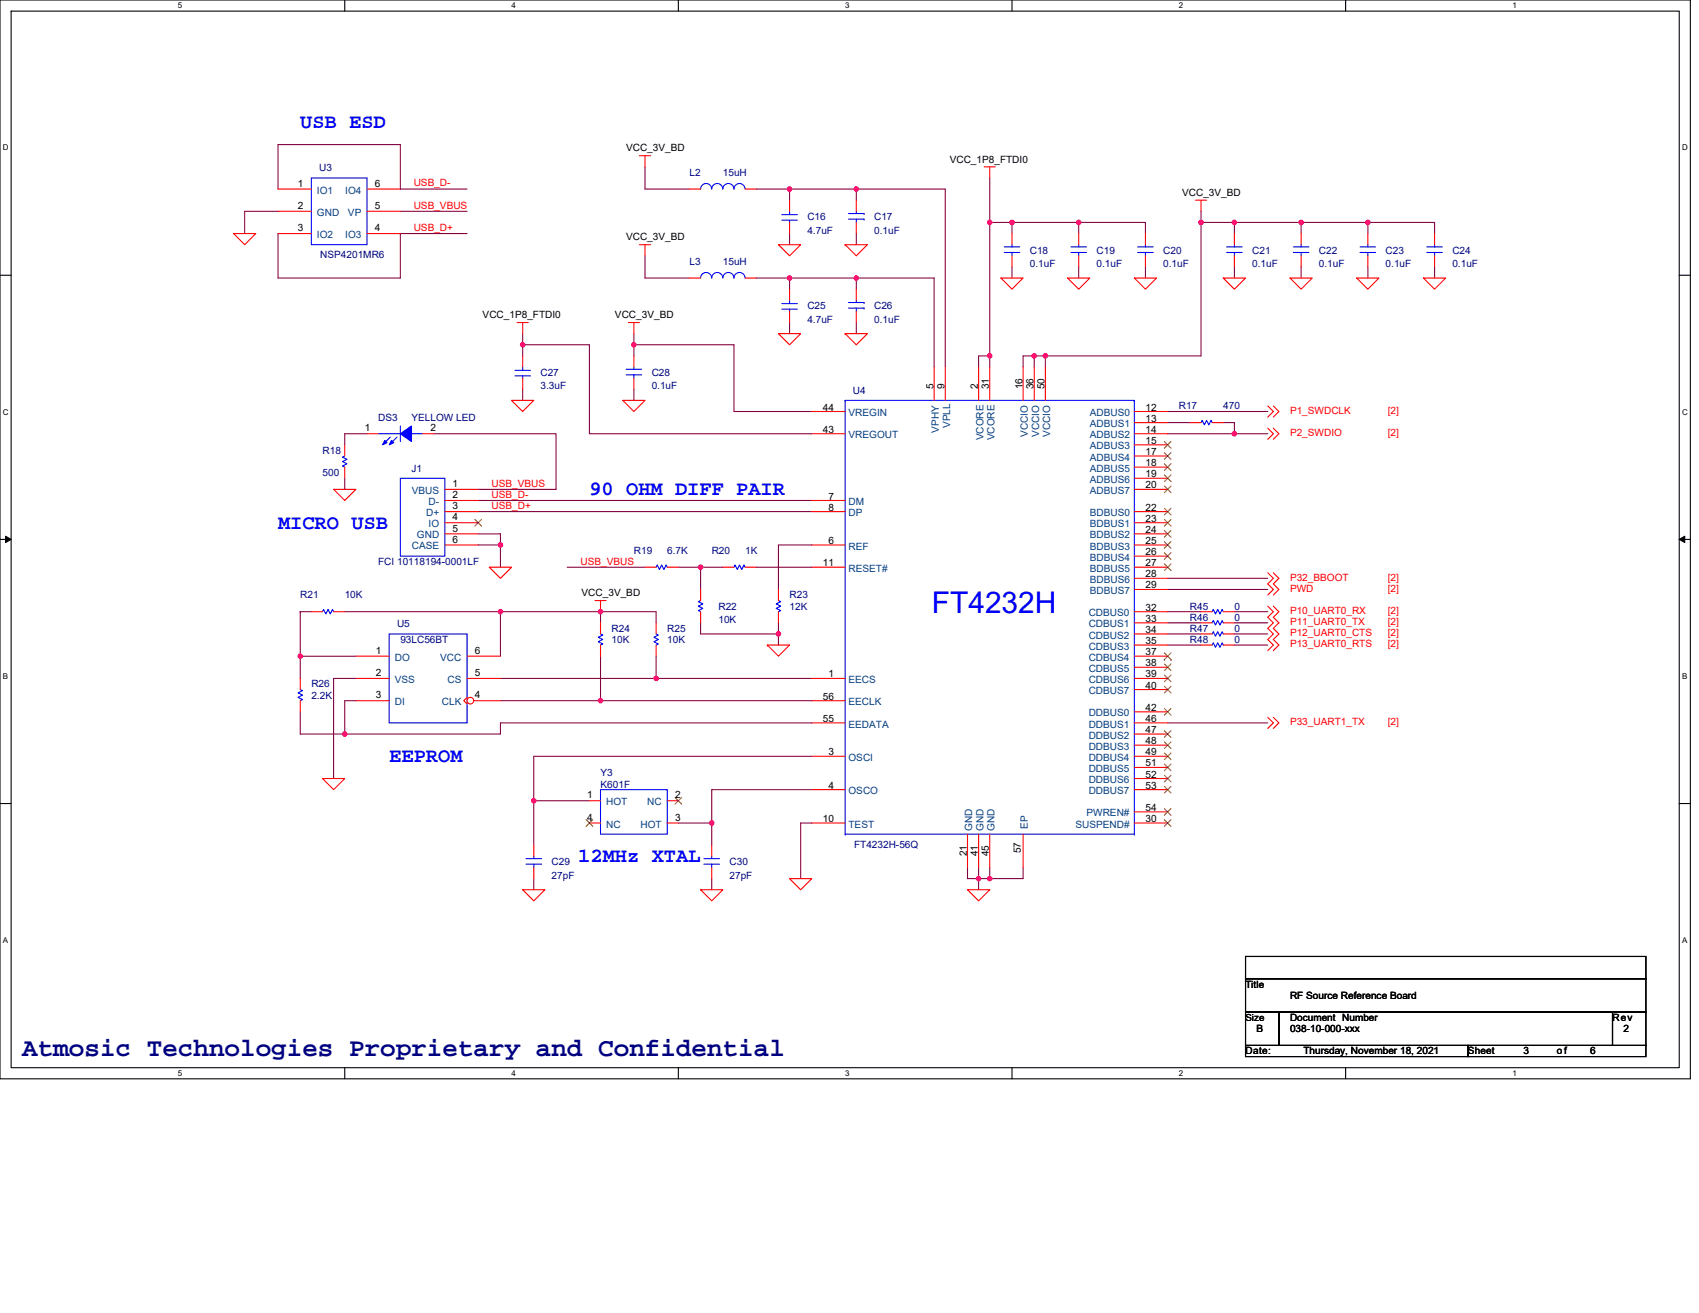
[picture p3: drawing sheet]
<svg xmlns="http://www.w3.org/2000/svg" width="279mm" height="216mm" viewBox="0 0 279 216" stroke-linecap="round" stroke-linejoin="round" font-family="sans-serif">
<path d="M0 0h278v177.4h-278zM1.8 1.8h274.3v173.8h-274.3z" fill="none" stroke="#000" stroke-width=".18"/>
<g fill="#fff">
<path d="M29.3 .2h.7v1.4h-.7z"/>
<path d="M29.3 175.7h.7v1.5h-.7z"/>
</g>
<path d="M56.7 0v1.8M56.7 175.6v1.8" fill="none" stroke="#000" stroke-width=".18"/>
<g fill="#fff">
<path d="M84.1 .2h.8v1.4h-.8z"/>
<path d="M84.1 175.7h.8v1.5h-.8z"/>
</g>
<path d="M111.6 0v1.8M111.6 175.6v1.8" fill="none" stroke="#000" stroke-width=".18"/>
<g fill="#fff">
<path d="M139 .2h.7v1.4h-.7z"/>
<path d="M139 175.7h.7v1.5h-.7z"/>
</g>
<path d="M166.4 0v1.8M166.4 175.6v1.8" fill="none" stroke="#000" stroke-width=".18"/>
<g fill="#fff">
<path d="M193.9 .2h.7v1.4h-.7z"/>
<path d="M193.9 175.7h.7v1.5h-.7z"/>
</g>
<path d="M221.3 0v1.8M221.3 175.6v1.8" fill="none" stroke="#000" stroke-width=".18"/>
<g fill="#fff">
<path d="M248.7 .2h.8v1.4h-.8z"/>
<path d="M248.7 175.7h.8v1.5h-.8z"/>
<path d="M.5 23.5h.9v1.5h-.9z"/>
<path d="M276.6 23.5h1v1.5h-1z"/>
<path d="M.5 67h.9v1.4h-.9z"/>
<path d="M276.6 67h1v1.4h-1z"/>
</g>
<path d="M0 45.3h1.8M276.1 45.3h1.9" fill="none" stroke="#000" stroke-width=".18"/>
<g fill="#fff">
<path d="M.5 110.4h.8v1.5h-.8z"/>
<path d="M276.6 110.4h.9v1.5h-.9z"/>
</g>
<path d="M0 88.7h1.8M276.1 88.7h1.9" fill="none" stroke="#000" stroke-width=".18"/>
<path d="M.9 88.2l.9 .5-.9 .5zM276.1 88.7l1-.5v1z" fill="#000"/>
<path d="M.9 88.2l.9 .5-.9 .5zM276.1 88.7l1-.5v1z" fill="none" stroke="#000" stroke-width=".16"/>
<g fill="#fff">
<path d="M.5 153.8h.8v1.5h-.8z"/>
<path d="M276.6 153.8h.9v1.5h-.9z"/>
</g>
<path d="M0 132.1h1.8M276.1 132.1h1.9M204.8 157.3h65.9v3.6h-65.9zM204.8 166.4h5.5v5.5h-5.5zM204.8 160.9h65.9v5.5h-65.9zM204.8 171.9h36.6v1.8h-36.6zM210.3 166.4h54.9v5.5h-54.9zM241.4 171.9h29.3v1.8h-29.3zM265.2 166.4h5.5v5.5h-5.5z" fill="none" stroke="#000" stroke-width=".18"/>
<g fill="none" stroke="#800040" stroke-width=".18">
<path d="M45.7 38.4v7.3h20.1v-7.3h11M45.7 34.7h-5.5v3.7M65.8 34.7h11M76.8 31.1h-11v-7.3h-20.1v7.3M106.1 27.4v3.7h7.3M124.4 31.1h5.4M129.8 31.1v1.8M129.8 31.1h.1M129.8 38.4v1.8M129.8 31.1h11M140.8 31.1v1.8M140.8 38.4v1.8"/>
<path d="M140.8 31.1h14.6v29.3M162.8 29.3v7.3M162.8 36.6v21.9M162.8 36.6h3.6M166.4 36.6v1.8M166.4 36.6h11M177.4 36.6h11v1.8M177.4 36.6v1.8M197.5 36.6v21.9h-25.6M197.5 36.6h5.5M197.5 34.7v1.9M203 36.6v1.8"/>
<path d="M203 36.6h11M214 36.6v1.8M214 36.6h10.9M224.9 36.6v1.8M224.9 36.6h11v1.8M86 54.9v1.8M86 56.7v1.8M86 56.7h10.9v14.6h36.6M104.2 54.9v1.8M104.2 56.7v1.8M104.2 56.7h16.5v11h12.8M106.1 42.1v3.6h7.3"/>
<path d="M124.4 45.7h5.4M129.8 45.7h.1M129.8 45.7v1.8M129.8 53v1.9M129.8 45.7h11M140.8 45.7h12.8v14.7M140.8 45.7v1.8M140.8 53v1.9M162.8 58.5h-1.9v1.9M162.8 58.5v1.9M166.4 43.9v1.8M170.1 58.5h1.8"/>
<path d="M170.1 58.5h-1.9v1.9M170.1 58.5v1.9M171.9 58.5v1.9M177.4 43.9v1.8M188.4 43.9v1.8M203 43.9v1.8M214 43.9v1.8M224.9 43.9v1.8M235.9 43.9v1.8M56.7 78.6v1.9M60.4 71.3h-3.7v1.9M71.3 71.3h20.1v9.2h-12.8"/>
<path d="M86 64v1.8M104.2 64v1.8M192 69.5h3.7M192 71.3h11M192 67.7h16.5M201.2 69.5h1.8v1.8M203 71.3h5.5M78.6 87.8h3.7v1.8M78.6 89.6h3.7M78.6 82.3h54.9M78.6 84.1h54.9M82.3 89.6v3.7"/>
<path d="M93.3 93.3h12.8M111.6 93.3h3.6M115.2 93.3v3.6M115.2 93.3h3.7M124.4 93.3h9.1M133.5 89.6h-5.5v7.3M192 95.1h16.5M192 96.9h16.5M49.4 107.9h9.1M49.4 100.6h.1M49.4 107.9v3.7M49.4 117v3.7h7.3"/>
<path d="M49.4 100.6v7.3M49.4 100.6h1.8M56.7 100.6h25.6M58.5 111.6h-3.6v16.4M58.5 115.2h-1.8v5.5M82.3 100.6h.1M82.3 100.6v7.3M82.3 100.6h16.5M82.3 115.2h16.5M82.3 111.6h25.6M98.8 100.6h9.1v1.8M98.8 100.6v1.8"/>
<path d="M98.8 107.9v7.3M98.8 115.2h34.7M107.9 111.6h25.6M107.9 107.9v3.7M115.2 102.4v1.8h12.8M128 102.4v1.8M128 104.2v1.9M133.5 118.9h-51.2v1.8h-25.6M192 118.9h16.5M192 100.6h5.5M192 102.4h5.5M192 104.2h5.5"/>
<path d="M192 106.1h5.5M203 100.6h5.5M203 102.4h5.5M203 104.2h5.5M203 106.1h5.5M87.8 131.7v7.3M87.8 131.7h9.1M111.6 135.3h5.4M117 135.3v3.7M133.5 135.3h-1.8v9.2M133.5 124.4h-45.7v7.3M133.5 129.8h-16.5v5.5"/>
<path d="M87.8 144.5v1.8M117 144.5v1.8M159.1 142.6v1.9h1.8M160.9 142.6v1.9M160.9 144.5h1.9M160.9 144.5v1.8M162.8 142.6v1.9M168.2 142.6v1.9h-5.4"/>
</g>
<g fill="#f0f" stroke="#f0f" stroke-width=".18">
<circle cx="140.8" cy="31.1" r=".37"/>
<circle cx="129.8" cy="31.1" r=".37"/>
<circle cx="162.8" cy="58.5" r=".37"/>
<circle cx="162.8" cy="36.6" r=".37"/>
<circle cx="177.4" cy="36.6" r=".37"/>
<circle cx="166.4" cy="36.6" r=".37"/>
<circle cx="197.5" cy="36.6" r=".37"/>
<circle cx="214" cy="36.6" r=".37"/>
<circle cx="203" cy="36.6" r=".37"/>
<circle cx="224.9" cy="36.6" r=".37"/>
<circle cx="140.8" cy="45.7" r=".37"/>
<circle cx="129.8" cy="45.7" r=".37"/>
<circle cx="85.9" cy="56.7" r=".37"/>
<circle cx="104.2" cy="56.7" r=".37"/>
<circle cx="170.1" cy="58.5" r=".37"/>
<circle cx="171.9" cy="58.5" r=".37"/>
<circle cx="82.3" cy="89.6" r=".37"/>
<circle cx="82.3" cy="100.6" r=".37"/>
<circle cx="98.8" cy="100.6" r=".37"/>
<circle cx="49.4" cy="107.9" r=".37"/>
<circle cx="107.9" cy="111.6" r=".37"/>
<circle cx="98.8" cy="115.2" r=".37"/>
<circle cx="56.7" cy="120.7" r=".37"/>
<circle cx="117" cy="135.3" r=".37"/>
<circle cx="87.8" cy="131.7" r=".37"/>
<circle cx="160.9" cy="144.5" r=".37"/>
<circle cx="162.8" cy="144.5" r=".37"/>
<circle cx="203" cy="71.3" r=".37"/>
<circle cx="115.2" cy="93.3" r=".37"/>
<circle cx="128" cy="104.2" r=".37"/>
</g>
<g fill="none" stroke="#f00" stroke-width=".18">
<path d="M38.4 38.4h3.7l-1.9 1.8zM105.2 25.6h1.8M106.1 25.6v1.8M161.8 27.4h1.9M162.8 27.4v1.9M196.6 32.9h1.8M197.5 32.9v1.8M85 53h1.9M86 58.5v1.9M86 53v1.9M103.3 53h1.9M104.2 53v1.9"/>
<path d="M105.2 40.2h1.8M106.1 40.2v1.9M113.4 45.7h1.8M122.5 45.7h1.9M128 40.2h3.7l-1.9 1.9zM128 54.9h3.7l-1.9 1.8zM139 40.2h3.6l-1.8 1.9zM139 40.2h.1M139 54.9h3.6l-1.8 1.8zM139 54.9h.1M164.6 45.7h3.6l-1.8 1.8zM175.6 45.7h3.6l-1.8 1.8z"/>
<path d="M186.5 45.7h3.7l-1.8 1.8zM201.2 45.7h3.6l-1.8 1.8zM212.1 45.7h3.7l-1.8 1.8zM223.1 45.7h3.7l-1.9 1.8zM234.1 45.7h3.6l-1.8 1.8zM84.1 65.8h3.7l-1.8 1.9zM86 62.2v1.8M102.4 65.8h3.7l-1.9 1.9zM133.5 67.7h5.5M133.5 71.3h5.5M153.6 60.4v5.4M155.4 60.4v5.4"/>
<path d="M160.9 60.4v5.4M162.8 60.4v5.4M168.2 60.4v5.4M170.1 60.4v5.4M171.9 60.4v5.4M186.5 67.7h5.5M186.5 69.5h5.5M186.5 71.3h5.5M186.5 73.2h5.5M186.5 75h5.5M186.5 76.8h5.5M186.5 78.6h5.5"/>
<path d="M208.5 66.8l.9 .9-.9 .9M208.5 70.4l.9 .9-.9 .9M209.4 66.8l.9 .9-.9 .9M209.4 70.4l.9 .9-.9 .9M54.9 80.5h3.6l-1.8 1.8zM80.5 93.3h3.6l-1.8 1.8zM97.8 98.8h1.9M98.8 98.8v1.8M133.5 82.3h5.5M133.5 84.1h5.5M133.5 89.6h5.5M133.5 93.3h5.5"/>
<path d="M186.5 80.5h5.5M186.5 84.1h5.5M186.5 86h5.5M186.5 87.8h5.5M186.5 89.6h5.5M186.5 91.4h5.5M186.5 93.3h5.5M186.5 95.1h5.5M186.5 96.9h5.5M208.5 99.7l.9 .9-.9 .9 .9 .9-.9 .9 .9 .9-.9 1 .9 .9-.9 .9M208.5 94.2l.9 .9-.9 .9 .9 .9-.9 .9M209.4 99.7l.9 .9-.9 .9 .9 .9-.9 .9 .9 .9-.9 1 .9 .9-.9 .9"/>
<path d="M209.4 94.2l.9 .9-.9 .9 .9 .9-.9 .9M58.5 107.9h5.5M58.5 111.6h5.5M58.5 115.2h5.5M76.8 114.7l-.5 .5 .5 .6M126.2 106.1h3.6l-1.8 1.8zM126.2 106.1h.1M133.5 111.6h5.5M133.5 118.9h5.5M133.5 115.2h5.5M186.5 100.6h5.5M186.5 102.4h5.5"/>
<path d="M186.5 104.2h5.5M186.5 106.1h5.5M186.5 107.9h5.5M186.5 109.7h5.5M186.5 111.6h5.5M186.5 113.4h5.5M186.5 117h5.5M186.5 118.9h5.5M197.5 104.2h1.8M201.2 104.2h1.8M208.5 118l.9 .9-.9 .9M209.4 118l.9 .9-.9 .9"/>
<path d="M53 128h3.7l-1.8 1.8zM133.5 124.4h5.5M133.5 129.8h5.5M133.5 135.3h5.5M159.1 137.2v5.4M160.9 137.2v5.4M162.8 137.2v5.4M168.2 137.2v5.4M186.5 120.7h5.5M186.5 122.5h5.5M186.5 124.4h5.5M186.5 126.2h5.5"/>
<path d="M186.5 128h5.5M186.5 129.8h5.5M186.5 133.5h5.5M186.5 135.3h5.5M86 146.3h3.6l-1.8 1.8zM115.2 146.3h3.7l-1.9 1.8zM129.8 144.5h3.7l-1.8 1.8zM159.1 146.3h3.7l-1.9 1.8z"/>
</g>
<g fill="none" stroke="#00f" stroke-width=".18">
<path d="M122.5 45.7a.91 .91 0 0 0-.9-.9 .91 .91 0 0 0-.9 .9 .91 .91 0 0 0-.9-.9 .91 .91 0 0 0-.9 .9 .91 .91 0 0 0-.9-.9 .91 .91 0 0 0-1 .9 .91 .91 0 0 0-.9-.9 .91 .91 0 0 0-.9 .9M84.7 60.9h2.5M84.7 61.8h2.5M86 61.8v.4M86 60.4v.5M139 65.8h.1M139 65.8h47.5M139 65.8v71.4M186.5 65.8h.1M186.5 65.8v71.4M64 104.2h12.8v14.7h-12.8zM199.3 104.2l.2-.3 .4 .7 .4-.7 .3 .7 .4-.7 .2 .3"/>
<path d="M139 137.2h.1M139 137.2h47.5M186.5 137.2h.1"/>
</g>
<g fill="none" stroke="#804000" stroke-width=".16">
<path d="M191.5 72.6l1.1 1.1M191.5 74.4l1.1 1.1M191.5 76.3l1.1 1.1M191.5 78.1l1.1 1.1M191.5 79.9l1.1 1.1M192.6 72.6l-1.1 1.1M192.6 74.4l-1.1 1.1M192.6 76.3l-1.1 1.1M192.6 78.1l-1.1 1.1M192.6 79.9l-1.1 1.1M191.5 83.6l1.1 1.1M191.5 85.4l1.1 1.1"/>
<path d="M191.5 87.2l1.1 1.1M191.5 89.1l1.1 1.1M191.5 90.9l1.1 1.1M191.5 92.7l1.1 1.1M192.6 83.6l-1.1 1.1M192.6 85.4l-1.1 1.1M192.6 87.2l-1.1 1.1M192.6 89.1l-1.1 1.1M192.6 90.9l-1.1 1.1M192.6 92.7l-1.1 1.1M191.5 108.5h.1M191.5 109.2l1.1 1.1"/>
<path d="M191.5 111l1.1 1.1M191.5 112.8l1.1 1.1M191.5 116.5l1.1 1.1M191.5 107.4l1.1 1.1M192.6 109.2l-1.1 1.1M192.6 111l-1.1 1.1M192.6 112.8l-1.1 1.1M192.6 116.5l-1.1 1.1M192.6 107.4l-1.1 1.1M192.6 108.5h.1M191.5 120.2l1.1 1.1M191.5 122l1.1 1.1"/>
<path d="M191.5 123.8l1.1 1.1M191.5 125.6l1.1 1.1M191.5 127.5l1.1 1.1M191.5 129.3l1.1 1.1M191.5 133l1.1 1.1M191.5 134.8l1.1 1.1M192.6 120.2l-1.1 1.1M192.6 122l-1.1 1.1M192.6 123.8l-1.1 1.1M192.6 125.6l-1.1 1.1M192.6 127.5l-1.1 1.1M192.6 129.3l-1.1 1.1"/>
<path d="M192.6 133l-1.1 1.1M192.6 134.8l-1.1 1.1"/>
</g>
<circle cx="77.4" cy="115.2" r=".54" fill="#fff" stroke="#f00" stroke-width=".18"/>
<g fill="none" stroke="#f00" stroke-width=".18">
<path d="M45.7 31.1h5.5M45.7 38.4h5.5M45.7 34.7h5.5M60.4 38.4h5.4M60.4 31.1h5.4M60.4 34.7h5.4M113.4 31.1h1.8M122.5 31.1h1.9M129.8 36.6v1.8M129.8 32.9v1.8M140.8 32.9v1.8M140.8 36.6v1.8"/>
<path d="M166.4 38.4v1.8M177.4 38.4v1.8M188.4 38.4v1.8M203 38.4v1.8M214 38.4v1.8M224.9 38.4v1.8M235.9 38.4v1.8M104.2 58.5v1.9M129.8 51.2v1.8M129.8 47.5v1.9M140.8 47.5v1.9M140.8 51.2v1.8"/>
<path d="M166.4 42.1v1.8M177.4 42.1v1.8M188.4 42.1v1.8M203 42.1v1.8M214 42.1v1.8M224.9 42.1v1.8M235.9 42.1v1.8M56.7 76.8v1.8M56.7 73.2v1.8M60.4 71.3h1.8M69.5 71.3h1.8M104.2 62.2v1.8"/>
<path d="M195.7 69.5h1.8M199.3 69.5h1.9M73.2 80.5h5.4M73.2 82.3h5.4M73.2 84.1h5.4M73.2 86h5.4M73.2 87.8h5.4M73.2 89.6h5.4M106.1 93.3h1.8M109.7 93.3h1.9M115.2 96.9v1.9M118.9 93.3h1.8"/>
<path d="M122.5 93.3h1.9M128 96.9v1.9M49.4 111.6v1.8M49.4 115.2v1.8M51.2 100.6h1.8M54.9 100.6h1.8M76.8 111.6h5.5M76.8 107.9h5.5M77.9 115.2h4.4M98.8 102.4v1.8M98.8 106.1v1.8M107.9 102.4v1.8"/>
<path d="M107.9 106.1v1.8M115.2 100.6v1.8M128 100.6v1.8M197.5 106.1h1.8M197.5 100.6h1.8M197.5 102.4h1.8M201.2 106.1h1.8M201.2 100.6h1.8M201.2 102.4h1.8M87.8 139v1.8M96.9 131.7h1.9M96.9 135.3h1.9"/>
<path d="M109.7 131.7h1.9M109.7 135.3h1.9M117 139v1.8M87.8 142.6v1.9M117 142.6v1.9"/>
</g>
<g fill="none" stroke="#00f" stroke-width=".18">
<path d="M51.2 29.3h9.2v10.9h-9.2zM122.5 31.1a.91 .91 0 0 0-.9-.9 .91 .91 0 0 0-.9 .9 .91 .91 0 0 0-.9-.9 .91 .91 0 0 0-.9 .9 .91 .91 0 0 0-.9-.9 .91 .91 0 0 0-1 .9 .91 .91 0 0 0-.9-.9 .91 .91 0 0 0-.9 .9M128.6 35.3h2.5M128.6 36.2h2.5M129.8 36.2v.4M129.8 34.7v.6M139.5 36h2.6M139.5 35.1h2.6M140.8 34.7v.4M140.8 36v.6M142.1 36h.1M142.1 35.1h.1"/>
<path d="M128.6 49.9h2.5M128.6 50.8h2.5M129.8 50.8v.4M129.8 49.4v.5M139.5 50.7h2.6M139.5 49.7h2.6M140.8 49.4v.3M140.8 50.7v.5M142.1 50.7h.1M142.1 49.7h.1M165.1 41.5h2.6M165.1 40.6h2.6"/>
<path d="M166.4 40.2v.4M166.4 41.5v.6M176.1 41.5h2.6M176.1 40.6h2.6M177.4 40.2v.4M177.4 41.5v.6M187.1 41.5h2.5M187.1 40.6h2.5M188.4 40.2v.4M188.4 41.5v.6M201.7 41.5h2.6M201.7 40.6h2.6"/>
<path d="M203 40.2v.4M203 41.5v.6M212.7 41.5h2.6M212.7 40.6h2.6M214 40.2v.4M214 41.5v.6M223.7 41.5h2.5M223.7 40.6h2.5M224.9 40.2v.4M224.9 41.5v.6M234.6 41.5h2.6M234.6 40.6h2.6"/>
<path d="M235.9 40.2v.4M235.9 41.5v.6M56.7 75l-.4 .2 .8 .3-.8 .4 .8 .4-.8 .3 .4 .2M62.2 71.3h3.6M64.2 71.9l-1.1 1.1M65.3 71.9l-1.1 1.1M65.8 78.6h7.4v12.8h-7.4zM65.8 70v2.6M67.7 71.3h1.8M103 61.6h2.5M103 60.7h2.5M104.2 60.4v.3"/>
<path d="M104.2 61.6v.6M197.5 69.5l.2-.4 .4 .8 .3-.8 .4 .8 .4-.8 .1 .4M107.9 93.3l.2-.4 .3 .7 .4-.7 .4 .7 .3-.7 .2 .4M115.2 98.8l-.4 .1 .8 .4-.8 .4 .8 .3-.8 .4 .4 .2M120.7 93.3l.2-.4 .3 .7 .4-.7 .4 .7 .3-.7 .2 .4M128 98.8l.4 .1-.8 .4 .8 .4-.8 .3 .8 .4-.4 .2M49.4 113.4l.3 .2-.7 .3 .7 .4-.7 .4 .7 .3-.3 .2M53 100.6l.2-.4 .4 .8 .3-.8 .4 .8 .4-.8 .2 .4M98.8 104.2l.3 .2-.7 .4 .7 .4-.7 .3 .7 .4-.3 .2M107.9 104.2l.4 .2-.8 .4 .8 .4-.8 .3 .8 .4-.4 .2M199.3 106.1l.2-.4 .4 .7 .4-.7 .3 .7 .4-.7 .2 .4M199.3 100.6l.2-.4 .4 .8 .4-.8 .3 .8 .4-.8 .2 .4"/>
<path d="M199.3 102.4l.2-.4 .4 .8 .4-.8 .3 .8 .4-.8 .2 .4M98.8 129.8h10.9v7.4h-10.9zM86.5 142.1h2.6M86.5 141.2h2.6M87.8 140.8v.4M87.8 142.1v.5M115.8 142.1h2.5M115.8 141.2h2.5M117 140.8v.4M117 142.1v.5"/>
</g>
<path d="M78.1 85.4l1.1 1.1M79.2 85.4l-1.1 1.1M96.4 134.8l1.1 1.1M97.5 134.8l-1.1 1.1M111 131.1l1.1 1.1M112.1 131.1l-1.1 1.1" fill="none" stroke="#804000" stroke-width=".16"/>
<g fill="#00f" stroke="#00f" stroke-width=".18">
<path d="M65.8 71.3l1.9-1.3v2.6z" fill-rule="evenodd"/>
<path d="M63.3 72.4l.3 .4-.7 .4z" fill-rule="evenodd"/>
<path d="M64.4 72.4l.3 .4-.7 .4z" fill-rule="evenodd"/>
</g>
<g fill="#f0f" stroke="#f0f" stroke-width=".18">
<circle cx="140.8" cy="31.1" r=".37"/>
<circle cx="129.8" cy="31.1" r=".37"/>
<circle cx="162.8" cy="58.5" r=".37"/>
<circle cx="162.8" cy="36.6" r=".37"/>
<circle cx="177.4" cy="36.6" r=".37"/>
<circle cx="166.4" cy="36.6" r=".37"/>
<circle cx="197.5" cy="36.6" r=".37"/>
<circle cx="214" cy="36.6" r=".37"/>
<circle cx="203" cy="36.6" r=".37"/>
<circle cx="224.9" cy="36.6" r=".37"/>
<circle cx="140.8" cy="45.7" r=".37"/>
<circle cx="129.8" cy="45.7" r=".37"/>
<circle cx="85.9" cy="56.7" r=".37"/>
<circle cx="104.2" cy="56.7" r=".37"/>
<circle cx="170.1" cy="58.5" r=".37"/>
<circle cx="171.9" cy="58.5" r=".37"/>
<circle cx="82.3" cy="89.6" r=".37"/>
<circle cx="82.3" cy="100.6" r=".37"/>
<circle cx="98.8" cy="100.6" r=".37"/>
<circle cx="49.4" cy="107.9" r=".37"/>
<circle cx="107.9" cy="111.6" r=".37"/>
<circle cx="98.8" cy="115.2" r=".37"/>
<circle cx="56.7" cy="120.7" r=".37"/>
<circle cx="117" cy="135.3" r=".37"/>
<circle cx="87.8" cy="131.7" r=".37"/>
<circle cx="160.9" cy="144.5" r=".37"/>
<circle cx="162.8" cy="144.5" r=".37"/>
<circle cx="203" cy="71.3" r=".37"/>
<circle cx="115.2" cy="93.3" r=".37"/>
<circle cx="128" cy="104.2" r=".37"/>
</g>
<text font-size="4.9" fill="#00f" x="153.3" y="100.8">FT4232H</text>
<text font-size="4.3" fill="#000080" x="3.7" y="173.6">Atmosic Technologies Proprietary and Confidential</text>
<g font-size="3.3" fill="#00f">
<text x="49.4" y="21.1">USB ESD</text>
<text x="96.9" y="81.4">90 OHM DIFF PAIR</text>
<text x="45.7" y="86.9">MICRO USB</text>
<text x="64" y="125.3">EEPROM</text>
<text x="95.1" y="141.8">12MHz XTAL</text>
</g>
<g font-size="1.6" fill="#000080">
<text x="52.5" y="28.2">U3</text>
<text x="113.4" y="28.9">L2</text>
<text x="118.9" y="28.9">15uH</text>
<text x="132.8" y="36.2">C16</text>
<text x="132.8" y="38.4">4.7uF</text>
<text x="143.7" y="36.2">C17</text>
<text x="143.7" y="38.4">0.1uF</text>
<text x="169.3" y="41.7">C18</text>
<text x="180.3" y="41.7">C19</text>
<text x="191.3" y="41.7">C20</text>
<text x="205.9" y="41.7">C21</text>
<text x="216.9" y="41.7">C22</text>
<text x="227.9" y="41.7">C23</text>
<text x="238.8" y="41.7">C24</text>
<text x="52.7" y="42.4">NSP4201MR6</text>
<text x="113.4" y="43.5">L3</text>
<text x="118.9" y="43.5">15uH</text>
<text x="169.3" y="43.9">0.1uF</text>
<text x="180.3" y="43.9">0.1uF</text>
<text x="191.3" y="43.9">0.1uF</text>
<text x="205.9" y="43.9">0.1uF</text>
<text x="216.9" y="43.9">0.1uF</text>
<text x="227.9" y="43.9">0.1uF</text>
<text x="238.8" y="43.9">0.1uF</text>
<text x="132.8" y="50.9">C25</text>
<text x="132.8" y="53.1">4.7uF</text>
<text x="143.7" y="50.9">C26</text>
<text x="143.7" y="53.1">0.1uF</text>
<text x="88.9" y="61.8">C27</text>
<text x="88.9" y="64">3.3uF</text>
<text x="107.2" y="61.8">C28</text>
<text x="107.2" y="64">0.1uF</text>
<text x="140.3" y="64.8">U4</text>
<text x="62.2" y="69.2">DS3</text>
<text x="67.7" y="69.2">YELLOW LED</text>
<text x="193.9" y="67.3">R17</text>
<text x="201.2" y="67.3">470</text>
<text x="53" y="74.6">R18</text>
<text x="67.7" y="77.6">J1</text>
<text x="53" y="78.3">500</text>
<text x="62.2" y="92.9">FCI 10118194-0001LF</text>
<text x="104.2" y="91.1">R19</text>
<text x="109.7" y="91.1">6.7K</text>
<text x="117" y="91.1">R20</text>
<text x="122.5" y="91.1">1K</text>
<text x="49.4" y="98.4">R21</text>
<text x="56.7" y="98.4">10K</text>
<text x="118.1" y="100.2">R22</text>
<text x="129.8" y="98.4">R23</text>
<text x="129.8" y="100.2">12K</text>
<text x="195.7" y="100.2">R45</text>
<text x="203" y="100.2">0</text>
<text x="65.3" y="103.2">U5</text>
<text x="65.8" y="105.7">93LC56BT</text>
<text x="100.6" y="103.9">R24</text>
<text x="100.6" y="105.7">10K</text>
<text x="109.7" y="103.9">R25</text>
<text x="109.7" y="105.7">10K</text>
<text x="118.1" y="102.4">10K</text>
<text x="195.7" y="103.9">R47</text>
<text x="195.7" y="105.7">R48</text>
<text x="195.7" y="102.1">R46</text>
<text x="203" y="103.9">0</text>
<text x="203" y="105.7">0</text>
<text x="203" y="102.1">0</text>
<text x="51.2" y="113">R26</text>
<text x="51.2" y="114.9">2.2K</text>
<text x="98.8" y="127.7">Y3</text>
<text x="98.8" y="129.5">K601F</text>
<text x="90.7" y="142.3">C29</text>
<text x="120" y="142.3">C30</text>
<text x="140.4" y="139.4">FT4232H-56Q</text>
<text x="90.7" y="144.5">27pF</text>
<text x="120" y="144.5">27pF</text>
</g>
<g font-size="1.6">
<text x="103" y="24.9">VCC_3V_BD</text>
<text x="156.2" y="26.7">VCC_1P8_FTDI0</text>
<text x="49" y="30.7">1</text>
<text x="49" y="34.4">2</text>
<text x="61.6" y="34.4">5</text>
<text x="61.6" y="30.7">6</text>
<text x="194.4" y="32.2">VCC_3V_BD</text>
<text x="49" y="38">3</text>
<text x="61.6" y="38">4</text>
<text x="103" y="39.5">VCC_3V_BD</text>
<text x="79.4" y="52.3">VCC_1P8_FTDI0</text>
<text x="101.1" y="52.3">VCC_3V_BD</text>
<text x="153.5" y="64" transform="rotate(-90 153.5 64)">5</text>
<text x="155.3" y="64" transform="rotate(-90 155.3 64)">9</text>
<text x="160.8" y="64" transform="rotate(-90 160.8 64)">2</text>
<text x="162.6" y="64" transform="rotate(-90 162.6 64)">31</text>
<text x="168.1" y="64" transform="rotate(-90 168.1 64)">16</text>
<text x="170" y="64" transform="rotate(-90 170 64)">36</text>
<text x="171.8" y="64" transform="rotate(-90 171.8 64)">50</text>
<text x="60" y="70.9">1</text>
<text x="70.8" y="70.9">2</text>
<text x="135.3" y="67.5">44</text>
<text x="135.3" y="71.2">43</text>
<text x="188.4" y="67.5">12</text>
<text x="188.4" y="69.3">13</text>
<text x="188.4" y="71.2">14</text>
<text x="188.4" y="73">15</text>
<text x="188.4" y="74.8">17</text>
<text x="188.4" y="76.7">18</text>
<text x="74.4" y="81.9">2</text>
<text x="74.4" y="83.8">3</text>
<text x="74.4" y="80.1">1</text>
<text x="136.2" y="82.1">7</text>
<text x="136.2" y="84">8</text>
<text x="188.4" y="78.5">19</text>
<text x="188.4" y="80.3">20</text>
<text x="188.4" y="84">22</text>
<text x="74.4" y="85.6">4</text>
<text x="74.4" y="89.2">6</text>
<text x="74.4" y="87.4">5</text>
<text x="136.2" y="89.5">6</text>
<text x="188.4" y="85.8">23</text>
<text x="188.4" y="87.6">24</text>
<text x="188.4" y="89.5">25</text>
<text x="135.3" y="93.1">11</text>
<text x="188.4" y="91.3">26</text>
<text x="188.4" y="93.1">27</text>
<text x="188.4" y="94.9">28</text>
<text x="95.6" y="98">VCC_3V_BD</text>
<text x="188.4" y="100.4">32</text>
<text x="188.4" y="96.8">29</text>
<text x="61.8" y="107.5">1</text>
<text x="78.1" y="107.5">6</text>
<text x="188.4" y="102.3">33</text>
<text x="188.4" y="104.1">34</text>
<text x="188.4" y="105.9">35</text>
<text x="188.4" y="107.7">37</text>
<text x="61.8" y="111.2">2</text>
<text x="78.1" y="111.2">5</text>
<text x="136.2" y="111.4">1</text>
<text x="188.4" y="109.6">38</text>
<text x="188.4" y="111.4">39</text>
<text x="188.4" y="113.2">40</text>
<text x="61.8" y="114.8">3</text>
<text x="78.1" y="114.8">4</text>
<text x="135.3" y="118.7">55</text>
<text x="135.3" y="115.1">56</text>
<text x="188.4" y="116.9">42</text>
<text x="188.4" y="118.7">46</text>
<text x="136.2" y="124.2">3</text>
<text x="188.4" y="120.5">47</text>
<text x="188.4" y="122.4">48</text>
<text x="188.4" y="124.2">49</text>
<text x="96.6" y="131.3">1</text>
<text x="111" y="131.3">2</text>
<text x="136.2" y="129.7">4</text>
<text x="188.4" y="126">51</text>
<text x="188.4" y="127.9">52</text>
<text x="188.4" y="129.7">53</text>
<text x="96.6" y="135">4</text>
<text x="111" y="135">3</text>
<text x="135.3" y="135.2">10</text>
<text x="188.4" y="135.2">30</text>
<text x="188.4" y="133.3">54</text>
<text x="159" y="140.8" transform="rotate(-90 159 140.8)">21</text>
<text x="160.8" y="140.8" transform="rotate(-90 160.8 140.8)">41</text>
<text x="162.6" y="140.8" transform="rotate(-90 162.6 140.8)">45</text>
<text x="167.9" y="140.3" transform="rotate(-90 167.9 140.3)">57</text>
<text x="204.8" y="162.4">Title</text>
<text x="204.8" y="167.8">Size</text>
<text x="212.1" y="167.9">Document Number</text>
<text x="212.1" y="164.2">RF Source Reference Board</text>
<text x="265.2" y="167.9">Rev</text>
<text x="204.8" y="173.4">Date:</text>
<text x="206.7" y="169.7">B</text>
<text x="212.1" y="169.7">038-10-000-xxx</text>
<text x="214.3" y="173.4">Thursday, November 18, 2021</text>
<text x="241.4" y="173.4">Sheet</text>
<text x="250.5" y="173.4">3</text>
<text x="256" y="173.4">of</text>
<text x="261.5" y="173.4">6</text>
<text x="267" y="169.7">2</text>
</g>
<g font-size="1.6" fill="#004080">
<text x="52.1" y="31.8">IO1</text>
<text x="52.1" y="35.5">GND</text>
<text x="56.8" y="31.8">IO4</text>
<text x="57.2" y="35.5">VP</text>
<text x="52.1" y="39.1">IO2</text>
<text x="56.8" y="39.1">IO3</text>
<text x="139.5" y="68.4">VREGIN</text>
<text x="154.4" y="71.1" transform="rotate(-90 154.4 71.1)">VPHY</text>
<text x="156.2" y="70.4" transform="rotate(-90 156.2 70.4)">VPLL</text>
<text x="169" y="71.9" transform="rotate(-90 169 71.9)">VCCIO</text>
<text x="170.9" y="71.9" transform="rotate(-90 170.9 71.9)">VCCIO</text>
<text x="172.7" y="71.9" transform="rotate(-90 172.7 71.9)">VCCIO</text>
<text x="179.2" y="68.4">ADBUS0</text>
<text x="179.2" y="70.3">ADBUS1</text>
<text x="139.5" y="72.1">VREGOUT</text>
<text x="161.7" y="72.4" transform="rotate(-90 161.7 72.4)">VCORE</text>
<text x="163.6" y="72.4" transform="rotate(-90 163.6 72.4)">VCORE</text>
<text x="179.2" y="72.1">ADBUS2</text>
<text x="179.2" y="73.9">ADBUS3</text>
<text x="179.2" y="75.7">ADBUS4</text>
<text x="179.2" y="77.6">ADBUS5</text>
<text x="67.7" y="81.2">VBUS</text>
<text x="70.5" y="83">D-</text>
<text x="139.5" y="83.1">DM</text>
<text x="179.2" y="79.4">ADBUS6</text>
<text x="179.2" y="81.2">ADBUS7</text>
<text x="68.6" y="88.5">GND</text>
<text x="70.1" y="84.9">D+</text>
<text x="70.5" y="86.7">IO</text>
<text x="139.5" y="84.9">DP</text>
<text x="179.2" y="84.9">BDBUS0</text>
<text x="179.2" y="86.7">BDBUS1</text>
<text x="179.2" y="88.5">BDBUS2</text>
<text x="67.7" y="90.4">CASE</text>
<text x="139.5" y="90.4">REF</text>
<text x="139.5" y="94">RESET#</text>
<text x="179.2" y="90.4">BDBUS3</text>
<text x="179.2" y="92.2">BDBUS4</text>
<text x="179.2" y="94">BDBUS5</text>
<text x="179.2" y="95.9">BDBUS6</text>
<text x="179" y="101.3">CDBUS0</text>
<text x="179.2" y="97.7">BDBUS7</text>
<text x="179" y="103.2">CDBUS1</text>
<text x="179" y="105">CDBUS2</text>
<text x="179" y="106.8">CDBUS3</text>
<text x="64.9" y="108.6">DO</text>
<text x="64.9" y="112.3">VSS</text>
<text x="72.4" y="108.6">VCC</text>
<text x="73.6" y="112.3">CS</text>
<text x="139.5" y="112.3">EECS</text>
<text x="179" y="108.7">CDBUS4</text>
<text x="179" y="110.5">CDBUS5</text>
<text x="179" y="112.3">CDBUS6</text>
<text x="64.9" y="116">DI</text>
<text x="72.7" y="116">CLK</text>
<text x="139.5" y="119.6">EEDATA</text>
<text x="139.5" y="116">EECLK</text>
<text x="179" y="114.1">CDBUS7</text>
<text x="179" y="117.8">DDBUS0</text>
<text x="179" y="119.6">DDBUS1</text>
<text x="139.5" y="125.1">OSCI</text>
<text x="179" y="121.5">DDBUS2</text>
<text x="179" y="123.3">DDBUS3</text>
<text x="179" y="125.1">DDBUS4</text>
<text x="139.5" y="130.6">OSCO</text>
<text x="179" y="126.9">DDBUS5</text>
<text x="179" y="128.8">DDBUS6</text>
<text x="179" y="130.6">DDBUS7</text>
<text x="99.7" y="132.4">HOT</text>
<text x="99.7" y="136.1">NC</text>
<text x="105.3" y="136.1">HOT</text>
<text x="106.4" y="132.4">NC</text>
<text x="139.5" y="136.1">TEST</text>
<text x="159.9" y="136.6" transform="rotate(-90 159.9 136.6)">GND</text>
<text x="161.7" y="136.6" transform="rotate(-90 161.7 136.6)">GND</text>
<text x="163.6" y="136.6" transform="rotate(-90 163.6 136.6)">GND</text>
<text x="169" y="136.2" transform="rotate(-90 169 136.2)">EP</text>
<text x="176.8" y="136.1">SUSPEND#</text>
<text x="178.7" y="134.3">PWREN#</text>
</g>
<g font-size="1.6" fill="#f00">
<text x="68" y="30.7">USB_D-</text>
<text x="68" y="34.3">USB_VBUS</text>
<text x="68" y="38">USB_D+</text>
<text x="212.1" y="68.1">P1_SWDCLK</text>
<text x="212.1" y="71.7">P2_SWDIO</text>
<text x="228.2" y="68.1">[2]</text>
<text x="228.2" y="71.7">[2]</text>
<text x="80.8" y="80">USB_VBUS</text>
<text x="80.8" y="81.9">USB_D-</text>
<text x="80.8" y="83.7">USB_D+</text>
<text x="95.5" y="92.8">USB_VBUS</text>
<text x="212.1" y="95.5">P32_BBOOT</text>
<text x="228.2" y="95.5">[2]</text>
<text x="212.1" y="101">P10_UART0_RX</text>
<text x="212.1" y="97.3">PWD</text>
<text x="228.2" y="101">[2]</text>
<text x="228.2" y="97.3">[2]</text>
<text x="212.1" y="102.8">P11_UART0_TX</text>
<text x="212.1" y="106.5">P13_UART0_RTS</text>
<text x="212.1" y="104.6">P12_UART0_CTS</text>
<text x="228.2" y="106.5">[2]</text>
<text x="228.2" y="104.6">[2]</text>
<text x="228.2" y="102.8">[2]</text>
<text x="212.1" y="119.3">P33_UART1_TX</text>
<text x="228.2" y="119.3">[2]</text>
</g>
<g font-size="1.3">
<text x="29.3" y="1.4">5</text>
<text x="84.1" y="1.4">4</text>
<text x="139" y="1.4">3</text>
<text x="193.9" y="1.4">2</text>
<text x="248.7" y="1.4">1</text>
<text x=".5" y="24.7">D</text>
<text x="276.6" y="24.7">D</text>
<text x=".5" y="68.2">C</text>
<text x="276.6" y="68.2">C</text>
<text x=".5" y="111.6">B</text>
<text x="276.6" y="111.6">B</text>
<text x=".5" y="155">A</text>
<text x="276.6" y="155">A</text>
<text x="29.3" y="176.9">5</text>
<text x="84.1" y="176.9">4</text>
<text x="139" y="176.9">3</text>
<text x="193.9" y="176.9">2</text>
<text x="248.7" y="176.9">1</text>
</g>
</svg>
